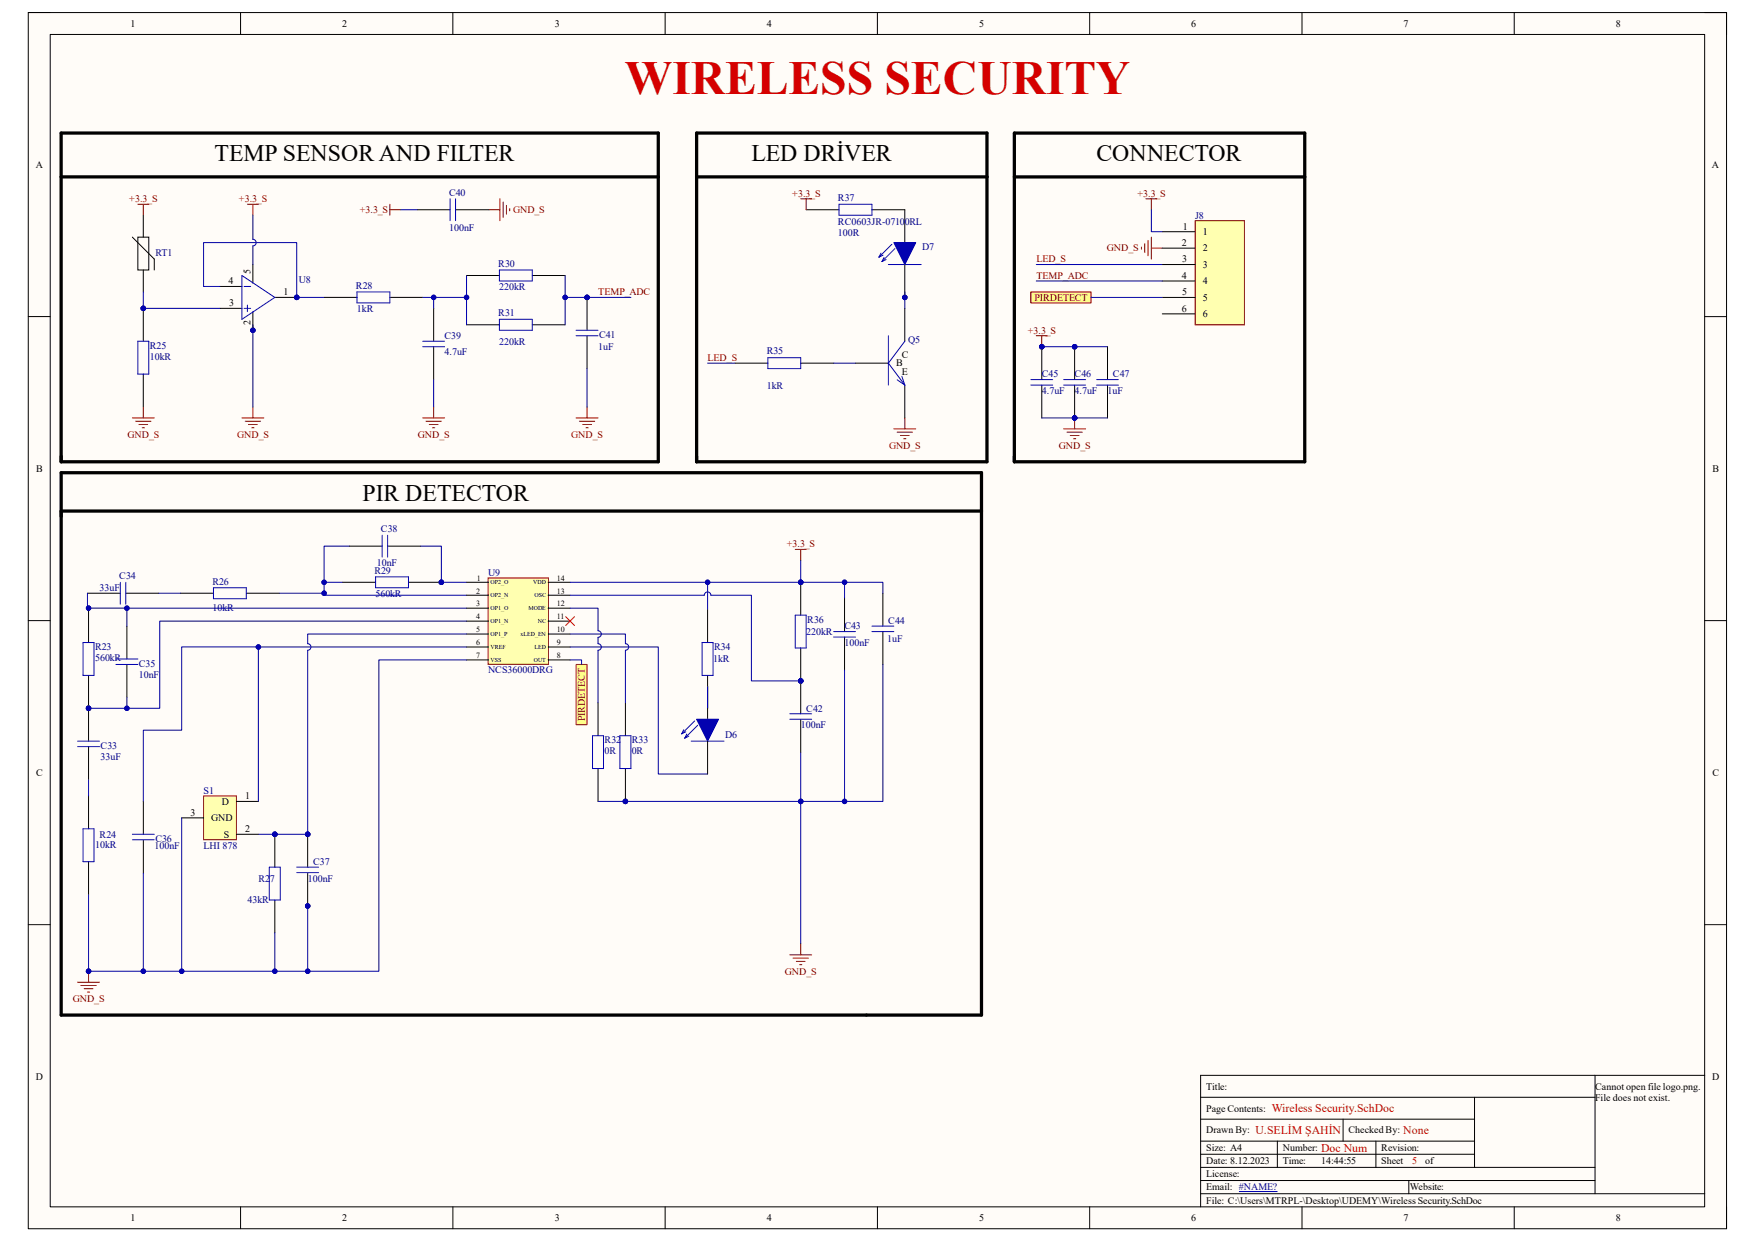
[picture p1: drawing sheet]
<svg xmlns="http://www.w3.org/2000/svg" width="297mm" height="210mm" viewBox="0 0 297 210" stroke-linecap="round" stroke-linejoin="round" font-family="sans-serif">
<path d="M4.8 2.1h287.4v205.8h-287.4z" fill-rule="evenodd" fill="#fffcf8"/>
<path d="M4.8 2.1h287.4v205.8h-287.4z" fill="none" stroke="#000" stroke-width=".17"/>
<path d="M8.5 5.8h280v198.4h-280z" fill-rule="evenodd" fill="#fffcf8"/>
<g fill="none" stroke="#000" stroke-width=".17">
<path d="M4.8 2.1h3.7M8.5 5.8h280v198.4h-280zM40.7 2.1v3.7M76.6 2.1v3.7M112.6 2.1v3.7M148.5 2.1v3.7M184.4 2.1v3.7M220.3 2.1v3.7M256.3 2.1v3.7M288.5 2.1h3.7v3.7M24.3 36.4v3.7M4.8 53.6h3.7"/>
<path d="M22.4 40.1l3.7 3.7v1.9M23.3 40.1h1.9v5.6h-1.9zM24.3 45.7v3.7M288.5 53.6h3.7M4.8 105h3.7M288.5 105h3.7M4.8 156.5h3.7M288.5 156.5h3.7M203.2 193.1h46.3M203.2 197.6h66.7M203.2 195.3h46.3M203.2 189.4h46.3"/>
<path d="M203.2 199.8h66.7M203.2 185.7h66.7M216.2 193.1v4.5M227.3 189.4v3.7M232.9 193.1v4.5M238.4 199.8v2.2M249.5 185.7v11.9M269.9 182v20M288.5 182h-85.3v22.2M40.7 204.2v3.7M76.6 204.2v3.7M112.6 204.2v3.7"/>
<path d="M148.5 204.2v3.7M184.4 204.2v3.7M203.2 202h85.3M220.3 204.2v3.7M256.3 204.2v3.7M292.2 204.2v3.7"/>
</g>
<path d="M209.7 201.6h6.5" fill="none" stroke="#000080" stroke-width=".17"/>
<path d="M10.4 22.5h101v55.6h-101zM10.4 29.9h101" fill="none" stroke="#000" stroke-width=".55"/>
<path d="M23.3 34.6h1.9M24.3 34.6v1.8" fill="none" stroke="#800000" stroke-width=".17"/>
<circle cx="24.3" cy="52.2" r=".37" fill="#000080"/>
<circle cx="24.3" cy="52.2" r=".37" fill="none" stroke="#000080" stroke-width=".17"/>
<path d="M24.3 52.2v5.5M24.3 63.3v5.6" fill="none" stroke="#000" stroke-width=".17"/>
<circle cx="24.3" cy="52.2" r=".37" fill="#000080"/>
<circle cx="24.3" cy="52.2" r=".37" fill="none" stroke="#000080" stroke-width=".17"/>
<path d="M23.3 57.7h1.9v5.6h-1.9z" fill="none" stroke="#00f" stroke-width=".17"/>
<circle cx="50.2" cy="50.3" r=".37" fill="#000080"/>
<circle cx="50.2" cy="50.3" r=".37" fill="none" stroke="#000080" stroke-width=".17"/>
<circle cx="42.8" cy="55.9" r=".37" fill="#000080"/>
<circle cx="42.8" cy="55.9" r=".37" fill="none" stroke="#000080" stroke-width=".17"/>
<path d="M46.5 50.3h3.7" fill="none" stroke="#000" stroke-width=".17"/>
<circle cx="50.2" cy="50.3" r=".37" fill="#000080"/>
<circle cx="50.2" cy="50.3" r=".37" fill="none" stroke="#000080" stroke-width=".17"/>
<path d="M42.8 52.7v3.2" fill="none" stroke="#000" stroke-width=".17"/>
<circle cx="42.8" cy="55.9" r=".37" fill="#000080"/>
<circle cx="42.8" cy="55.9" r=".37" fill="none" stroke="#000080" stroke-width=".17"/>
<g fill="none" stroke="#000" stroke-width=".17">
<path d="M70.6 35.5h5.6M77.2 35.5h5.5M37.2 52.2h3.7M37.2 48.5h3.7M42.8 44.8v3.1M54.8 50.3h5.6M66 50.3h5.5M73.4 52.2v5.5M73.4 58.7v5.5M79 46.6h5.5M79 55h5.5M90.1 46.6h5.5"/>
<path d="M90.1 55h5.5"/>
</g>
<path d="M76.2 33.6v3.8M77.1 33.6v3.8M40.9 46.6l5.6 3.7-5.6 3.7zM41.3 48.5h1.1M41.3 52.2h1.1M41.9 51.6v1.1M60.4 49.4h5.6v1.9h-5.6zM71.5 58.7h3.7M71.5 57.7h3.7M84.5 45.7h5.6v1.9l-5.6-.1zM84.5 54h5.6v1.9h-5.6z" fill="none" stroke="#00f" stroke-width=".17"/>
<g fill="none" stroke="#800000" stroke-width=".17">
<path d="M41.9 34.6h1.8M42.8 34.6v1.8M66 34.6v1.8M66 35.5h1.8M82.7 35.5h1.9M84.6 33.6v3.8M85.2 34.2v2.6M85.7 34.8v1.4M86.3 35.3v.4M22.4 70.7h3.7M23 71.3h2.6M23.5 71.8h1.5"/>
<path d="M24.1 72.4h.3M24.3 68.9v1.8M40.9 70.7h3.8M41.5 71.3h2.6M42.1 71.8h1.4M42.6 72.4h.4M42.8 68.9v1.8"/>
</g>
<circle cx="99.4" cy="50.3" r=".37" fill="#000080"/>
<circle cx="99.4" cy="50.3" r=".37" fill="none" stroke="#000080" stroke-width=".17"/>
<path d="M99.4 50.3v5.6M99.4 56.8v5.6" fill="none" stroke="#000" stroke-width=".17"/>
<circle cx="99.4" cy="50.3" r=".37" fill="#000080"/>
<circle cx="99.4" cy="50.3" r=".37" fill="none" stroke="#000080" stroke-width=".17"/>
<path d="M97.5 56.8h3.7M97.5 55.9h3.7M150.3 56.8v8.4M153.1 57.7l-2.8 3.8 2.8 3.7M129.9 60.5h5.6v1.9h-5.6zM151.8 64.3l1.3 .9M152.6 63.7l.5 1.5" fill="none" stroke="#00f" stroke-width=".17"/>
<path d="M71.5 70.7h3.7M72.1 71.3h2.6M72.6 71.8h1.5M73.2 72.4h.4M73.4 68.9v1.8M97.5 70.7h3.7M98.1 71.3h2.5M98.6 71.8h1.5M99.2 72.4h.3M99.4 68.9v1.8" fill="none" stroke="#800000" stroke-width=".17"/>
<path d="M117.9 22.5h49.1v55.6h-49.1zM117.9 29.9h49.1" fill="none" stroke="#000" stroke-width=".55"/>
<path d="M153.1 52.2v5.5M124.4 61.5h5.5M135.5 61.5h5.6M144.8 61.5h5.5M153.1 65.2v5.5" fill="none" stroke="#000" stroke-width=".17"/>
<circle cx="153.1" cy="50.3" r=".37" fill="#000080"/>
<circle cx="153.1" cy="50.3" r=".37" fill="none" stroke="#000080" stroke-width=".17"/>
<path d="M153.1 35.5v5.6" fill="none" stroke="#000" stroke-width=".17"/>
<path d="M151.3 41.1h3.7l-1.9 3.7z" fill="#00f"/>
<path d="M150.3 44.8h5.6M151.3 41.1h3.7l-1.9 3.7z" fill="none" stroke="#00f" stroke-width=".17"/>
<path d="M153.1 44.8v5.5" fill="none" stroke="#000" stroke-width=".17"/>
<circle cx="153.1" cy="50.3" r=".37" fill="#000080"/>
<circle cx="153.1" cy="50.3" r=".37" fill="none" stroke="#000080" stroke-width=".17"/>
<path d="M142 34.6h5.6v1.8h-5.6zM149.1 42.8l-.4 .7M149.4 43.2l-.7 .3M149.6 43.6l-.3 .7M150 43.9l-.7 .4M150.9 41.3l-2.2 2.2M151.4 42.1l-2.1 2.2" fill="none" stroke="#00f" stroke-width=".17"/>
<path d="M136.4 35.5h5.6M147.6 35.5h5.5" fill="none" stroke="#000" stroke-width=".17"/>
<path d="M135.5 33.6h1.9M136.4 33.6v1.9M151.3 72.6h3.7M151.8 73.1h2.6M152.4 73.7h1.5M152.9 74.3h.4M153.1 70.7v1.9" fill="none" stroke="#800000" stroke-width=".17"/>
<path d="M166.1 80h-155.7v91.8h155.7v-85.3h-155.7" fill="none" stroke="#000" stroke-width=".55"/>
<path d="M82.6 97.8h10.2v14.6h-10.2z" fill-rule="evenodd" fill="#ffffb0"/>
<path d="M82.6 97.8h10.2v14.6h-10.2z" fill="none" stroke="#800000" stroke-width=".17"/>
<g fill="none" stroke="#000" stroke-width=".17">
<path d="M79 98.5h3.7M92.8 98.5h3.7M79 111.7h3.7M79 109.5h3.7M79 107.3h3.7M79 105.1h3.7M79 102.9h3.7M79 100.7h3.7M92.8 111.7h3.7M92.8 109.5h3.7M92.8 107.3h3.7M92.8 105.1h3.7"/>
<path d="M92.8 102.9h3.7M92.8 100.7h3.7"/>
</g>
<path d="M34.5 134.7h5.5v7.4h-5.5z" fill-rule="evenodd" fill="#ffffb0"/>
<path d="M34.5 134.7h5.5v7.4h-5.5z" fill="none" stroke="#800000" stroke-width=".17"/>
<path d="M119.8 116.2v5.5M30.7 138.4h3.8M40 135.6h3.7M40 141.2h3.7" fill="none" stroke="#000" stroke-width=".17"/>
<path d="M117.9 121.7h3.7l-1.8 3.7z" fill="#00f"/>
<path d="M115.7 123.5l-.3 .7M116.1 123.8l-.7 .4M116.2 124.2l-.3 .7M116.6 124.6l-.7 .3M117 125.4h5.5M117.6 122l-2.2 2.2M117.9 121.7h3.7l-1.8 3.7zM118.1 122.7l-2.2 2.2" fill="none" stroke="#00f" stroke-width=".17"/>
<path d="M119.8 125.4v5.6" fill="none" stroke="#000" stroke-width=".17"/>
<circle cx="74.7" cy="98.5" r=".37" fill="#000080"/>
<circle cx="74.7" cy="98.5" r=".37" fill="none" stroke="#000080" stroke-width=".17"/>
<path d="M58 98.5h5.6M69.1 98.5h5.6" fill="none" stroke="#000" stroke-width=".17"/>
<circle cx="74.7" cy="98.5" r=".37" fill="#000080"/>
<circle cx="74.7" cy="98.5" r=".37" fill="none" stroke="#000080" stroke-width=".17"/>
<path d="M63.6 97.6h5.5v1.9h-5.5zM64.7 90.6v3.7M65.6 90.6v3.7" fill="none" stroke="#00f" stroke-width=".17"/>
<path d="M59.1 92.4h5.6M65.6 92.4h5.6" fill="none" stroke="#000" stroke-width=".17"/>
<circle cx="105.8" cy="135.6" r=".37" fill="#000080"/>
<circle cx="105.8" cy="135.6" r=".37" fill="none" stroke="#000080" stroke-width=".17"/>
<path d="M105.8 130.1v5.5" fill="none" stroke="#000" stroke-width=".17"/>
<circle cx="105.8" cy="135.6" r=".37" fill="#000080"/>
<circle cx="105.8" cy="135.6" r=".37" fill="none" stroke="#000080" stroke-width=".17"/>
<path d="M14.8 100.4h5.6M21.3 100.4h5.5M30.6 100.4h5.5M41.7 100.4h5.5M105.8 118.9v5.6M119.8 103.2v5.5M119.8 114.3v5.6" fill="none" stroke="#000" stroke-width=".17"/>
<path d="M20.4 98.5v3.8M21.3 98.5v3.8M36.1 99.5h5.6v1.8h-5.6zM118.8 108.7h1.9v5.6h-1.9zM104.9 124.5h1.9v5.6h-1.9z" fill="none" stroke="#00f" stroke-width=".17"/>
<circle cx="15" cy="119.9" r=".37" fill="#000080"/>
<circle cx="15" cy="119.9" r=".37" fill="none" stroke="#000080" stroke-width=".17"/>
<path d="M15 114.3v5.6" fill="none" stroke="#000" stroke-width=".17"/>
<circle cx="15" cy="119.9" r=".37" fill="#000080"/>
<circle cx="15" cy="119.9" r=".37" fill="none" stroke="#000080" stroke-width=".17"/>
<path d="M15 103.2v5.5M21.5 106v5.5M21.5 112.4v5.6M15 134.7v5.6M15 145.8v5.6" fill="none" stroke="#000" stroke-width=".17"/>
<path d="M14.1 108.7h1.8v5.6h-1.8zM19.6 112.4h3.7M19.6 111.5h3.7M14.1 140.3h1.8v5.5h-1.8z" fill="none" stroke="#00f" stroke-width=".17"/>
<circle cx="15" cy="119.9" r=".37" fill="#000080"/>
<circle cx="15" cy="119.9" r=".37" fill="none" stroke="#000080" stroke-width=".17"/>
<path d="M15 119.9v5.5M15 126.4v5.5" fill="none" stroke="#000" stroke-width=".17"/>
<circle cx="15" cy="119.9" r=".37" fill="#000080"/>
<circle cx="15" cy="119.9" r=".37" fill="none" stroke="#000080" stroke-width=".17"/>
<path d="M13.1 126.4h3.7M13.1 125.4h3.7" fill="none" stroke="#00f" stroke-width=".17"/>
<path d="M13.1 166.2h3.7M13.7 166.8h2.6M14.2 167.3h1.5M14.8 167.9h.4M15 164.4v1.8" fill="none" stroke="#800000" stroke-width=".17"/>
<circle cx="15" cy="164.4" r=".37" fill="#000080"/>
<circle cx="15" cy="164.4" r=".37" fill="none" stroke="#000080" stroke-width=".17"/>
<path d="M24.3 135.6v5.6M24.3 142.2v5.6" fill="none" stroke="#000" stroke-width=".17"/>
<path d="M22.4 142.1h3.7M22.4 141.2h3.7" fill="none" stroke="#00f" stroke-width=".17"/>
<circle cx="46.5" cy="141.2" r=".37" fill="#000080"/>
<circle cx="46.5" cy="141.2" r=".37" fill="none" stroke="#000080" stroke-width=".17"/>
<path d="M46.5 141.2v5.6M46.5 152.3v5.6" fill="none" stroke="#000" stroke-width=".17"/>
<circle cx="46.5" cy="141.2" r=".37" fill="#000080"/>
<circle cx="46.5" cy="141.2" r=".37" fill="none" stroke="#000080" stroke-width=".17"/>
<path d="M45.6 146.8h1.8v5.5h-1.8z" fill="none" stroke="#00f" stroke-width=".17"/>
<circle cx="52.1" cy="153.3" r=".37" fill="#000080"/>
<circle cx="52.1" cy="153.3" r=".37" fill="none" stroke="#000080" stroke-width=".17"/>
<circle cx="52.1" cy="141.2" r=".37" fill="#000080"/>
<circle cx="52.1" cy="141.2" r=".37" fill="none" stroke="#000080" stroke-width=".17"/>
<path d="M52.1 147.8v5.5" fill="none" stroke="#000" stroke-width=".17"/>
<circle cx="52.1" cy="153.3" r=".37" fill="#000080"/>
<circle cx="52.1" cy="153.3" r=".37" fill="none" stroke="#000080" stroke-width=".17"/>
<path d="M52.1 141.2v5.6" fill="none" stroke="#000" stroke-width=".17"/>
<circle cx="52.1" cy="141.2" r=".37" fill="#000080"/>
<circle cx="52.1" cy="141.2" r=".37" fill="none" stroke="#000080" stroke-width=".17"/>
<path d="M50.2 147.7h3.7M50.2 146.8h3.7" fill="none" stroke="#00f" stroke-width=".17"/>
<path d="M134.6 93h1.8M135.5 93v1.8" fill="none" stroke="#800000" stroke-width=".17"/>
<circle cx="135.5" cy="115.2" r=".37" fill="#000080"/>
<circle cx="135.5" cy="115.2" r=".37" fill="none" stroke="#000080" stroke-width=".17"/>
<circle cx="135.5" cy="98.5" r=".37" fill="#000080"/>
<circle cx="135.5" cy="98.5" r=".37" fill="none" stroke="#000080" stroke-width=".17"/>
<path d="M135.5 109.7v5.5" fill="none" stroke="#000" stroke-width=".17"/>
<circle cx="135.5" cy="115.2" r=".37" fill="#000080"/>
<circle cx="135.5" cy="115.2" r=".37" fill="none" stroke="#000080" stroke-width=".17"/>
<path d="M135.5 98.5v5.6" fill="none" stroke="#000" stroke-width=".17"/>
<circle cx="135.5" cy="98.5" r=".37" fill="#000080"/>
<circle cx="135.5" cy="98.5" r=".37" fill="none" stroke="#000080" stroke-width=".17"/>
<path d="M134.6 104.1h1.8v5.6h-1.8z" fill="none" stroke="#00f" stroke-width=".17"/>
<circle cx="135.5" cy="115.2" r=".37" fill="#000080"/>
<circle cx="135.5" cy="115.2" r=".37" fill="none" stroke="#000080" stroke-width=".17"/>
<path d="M135.5 115.2v5.6M135.5 121.8v5.6" fill="none" stroke="#000" stroke-width=".17"/>
<circle cx="135.5" cy="115.2" r=".37" fill="#000080"/>
<circle cx="135.5" cy="115.2" r=".37" fill="none" stroke="#000080" stroke-width=".17"/>
<path d="M100.3 124.5h1.8v5.6h-1.8zM133.7 121.7h3.7M133.7 120.8h3.7" fill="none" stroke="#00f" stroke-width=".17"/>
<path d="M135.5 159.7v1.9M133.7 161.6h3.7M134.2 162.1h2.6M134.8 162.7h1.4M135.3 163.3h.4" fill="none" stroke="#800000" stroke-width=".17"/>
<path d="M101.2 118.9v5.6M101.2 130.1v5.5" fill="none" stroke="#000" stroke-width=".17"/>
<path d="M97.5 112.4h1.9v10.2h-1.9z" fill-rule="evenodd" fill="#ffff80"/>
<path d="M97.5 112.4h1.9v10.2h-1.9z" fill="none" stroke="#800000" stroke-width=".17"/>
<path d="M171.7 22.5v55.6M171.7 22.5h49.1v55.6h-49.1M171.7 29.9h49.1M166.1 80v6.5" fill="none" stroke="#000" stroke-width=".55"/>
<path d="M202.3 37.4h8.3v17.6h-8.3z" fill-rule="evenodd" fill="#ffffb0"/>
<path d="M193.9 33.6h1.9M194.8 33.6v1.9M202.3 37.4h8.3v17.6h-8.3z" fill="none" stroke="#800000" stroke-width=".17"/>
<path d="M196.7 39.2h5.6M196.7 42h5.6M196.7 44.8h5.6M196.7 47.6h5.6M196.7 50.3h5.6M196.7 53.1h5.6" fill="none" stroke="#000" stroke-width=".17"/>
<path d="M174.5 49.4h10.1v1.9h-10.1z" fill-rule="evenodd" fill="#ffff80"/>
<path d="M174.5 49.4h10.1v1.9h-10.1zM193.2 41.8v.4M193.7 41.2v1.5M194.3 40.7v2.6M194.8 40.1v3.7M194.8 42h1.9" fill="none" stroke="#800000" stroke-width=".17"/>
<path d="M187.4 58.7v5.5M187.4 65.2v5.5M142.9 101.2v5.6M142.9 107.8v5.6M149.4 100.4v5.6M149.4 106.9v5.5" fill="none" stroke="#000" stroke-width=".17"/>
<path d="M185.6 65.2h3.7M185.6 64.2h3.7M141.1 106.9h3.7M141.1 107.8h3.7M147.6 106.9h3.7M147.6 106h3.7" fill="none" stroke="#00f" stroke-width=".17"/>
<circle cx="181.9" cy="70.7" r=".37" fill="#000080"/>
<circle cx="181.9" cy="70.7" r=".37" fill="none" stroke="#000080" stroke-width=".17"/>
<circle cx="181.9" cy="58.7" r=".37" fill="#000080"/>
<circle cx="181.9" cy="58.7" r=".37" fill="none" stroke="#000080" stroke-width=".17"/>
<path d="M181.9 65.2v5.5" fill="none" stroke="#000" stroke-width=".17"/>
<circle cx="181.9" cy="70.7" r=".37" fill="#000080"/>
<circle cx="181.9" cy="70.7" r=".37" fill="none" stroke="#000080" stroke-width=".17"/>
<path d="M181.9 58.7v5.5" fill="none" stroke="#000" stroke-width=".17"/>
<circle cx="181.9" cy="58.7" r=".37" fill="#000080"/>
<circle cx="181.9" cy="58.7" r=".37" fill="none" stroke="#000080" stroke-width=".17"/>
<path d="M180 65.2h3.7M180 64.2h3.7" fill="none" stroke="#00f" stroke-width=".17"/>
<circle cx="176.3" cy="58.7" r=".37" fill="#000080"/>
<circle cx="176.3" cy="58.7" r=".37" fill="none" stroke="#000080" stroke-width=".17"/>
<path d="M176.3 58.7v5.5M176.3 65.2v5.5" fill="none" stroke="#000" stroke-width=".17"/>
<circle cx="176.3" cy="58.7" r=".37" fill="#000080"/>
<circle cx="176.3" cy="58.7" r=".37" fill="none" stroke="#000080" stroke-width=".17"/>
<path d="M174.5 65.2h3.7M174.5 64.2h3.7" fill="none" stroke="#00f" stroke-width=".17"/>
<path d="M175.4 56.8h1.8M176.3 56.8v1.9" fill="none" stroke="#800000" stroke-width=".17"/>
<circle cx="176.3" cy="58.7" r=".37" fill="#000080"/>
<circle cx="176.3" cy="58.7" r=".37" fill="none" stroke="#000080" stroke-width=".17"/>
<path d="M180 72.6h3.7M180.6 73.1h2.6M181.1 73.7h1.5M181.7 74.3h.4M181.9 70.7v1.9" fill="none" stroke="#800000" stroke-width=".17"/>
<circle cx="181.9" cy="70.7" r=".37" fill="#000080"/>
<g fill="none" stroke="#000080" stroke-width=".17">
<path d="M24.3 49.4v2.8"/>
<circle cx="181.9" cy="70.7" r=".37"/>
</g>
<path d="M95.7 104.4l1.5 1.5M97.2 104.4l-1.5 1.5" fill="none" stroke="#f00" stroke-width=".17"/>
<circle cx="24.3" cy="52.2" r=".37" fill="#000080"/>
<g fill="none" stroke="#000080" stroke-width=".17">
<path d="M24.3 52.2h12.9"/>
<circle cx="24.3" cy="52.2" r=".37"/>
</g>
<circle cx="24.3" cy="52.2" r=".37" fill="#000080"/>
<g fill="none" stroke="#000080" stroke-width=".17">
<path d="M37.2 48.5h-2.7v-7.4h15.7v9.2"/>
<circle cx="24.3" cy="52.2" r=".37"/>
</g>
<circle cx="50.2" cy="50.3" r=".37" fill="#000080"/>
<g fill="none" stroke="#000080" stroke-width=".17">
<path d="M42.8 36.4v4.1a.56 .56 0 0 1 .6 .6 .56 .56 0 0 1-.6 .5v3.2M67.8 35.5h2.8M42.8 55v13.9"/>
<circle cx="50.2" cy="50.3" r=".37"/>
</g>
<circle cx="42.8" cy="55.9" r=".37" fill="#000080"/>
<g fill="none" stroke="#000080" stroke-width=".17">
<path d="M50.2 50.3h4.6"/>
<circle cx="42.8" cy="55.9" r=".37"/>
</g>
<circle cx="50.2" cy="50.3" r=".37" fill="#000080"/>
<g fill="none" stroke="#000080" stroke-width=".17">
<path d="M71.5 50.3h1.9v1.9"/>
<circle cx="50.2" cy="50.3" r=".37"/>
</g>
<circle cx="73.4" cy="50.3" r=".37" fill="#000080"/>
<g fill="none" stroke="#000080" stroke-width=".17">
<path d="M79 46.6v8.4"/>
<circle cx="73.4" cy="50.3" r=".37"/>
</g>
<circle cx="79" cy="50.3" r=".37" fill="#000080"/>
<g fill="none" stroke="#000080" stroke-width=".17">
<path d="M95.6 46.6v8.4"/>
<circle cx="79" cy="50.3" r=".37"/>
</g>
<circle cx="95.6" cy="50.3" r=".37" fill="#000080"/>
<g fill="none" stroke="#000080" stroke-width=".17">
<path d="M73.4 50.3h5.6"/>
<circle cx="95.6" cy="50.3" r=".37"/>
</g>
<circle cx="73.4" cy="50.3" r=".37" fill="#000080"/>
<circle cx="73.4" cy="50.3" r=".37" fill="none" stroke="#000080" stroke-width=".17"/>
<circle cx="79" cy="50.3" r=".37" fill="#000080"/>
<g fill="none" stroke="#000080" stroke-width=".17">
<path d="M95.6 50.3h3.8"/>
<circle cx="79" cy="50.3" r=".37"/>
</g>
<circle cx="95.6" cy="50.3" r=".37" fill="#000080"/>
<circle cx="95.6" cy="50.3" r=".37" fill="none" stroke="#000080" stroke-width=".17"/>
<circle cx="99.4" cy="50.3" r=".37" fill="#000080"/>
<g fill="none" stroke="#000080" stroke-width=".17">
<path d="M99.4 50.3h7.4"/>
<circle cx="99.4" cy="50.3" r=".37"/>
</g>
<circle cx="99.4" cy="50.3" r=".37" fill="#000080"/>
<g fill="none" stroke="#000080" stroke-width=".17">
<path d="M153.1 49.4v2.8M73.4 64.2v4.7M99.4 62.4v6.5"/>
<circle cx="99.4" cy="50.3" r=".37"/>
</g>
<circle cx="153.1" cy="50.3" r=".37" fill="#000080"/>
<g fill="none" stroke="#000080" stroke-width=".17">
<path d="M119.8 61.5h4.6M141.1 61.5h3.7M74.7 98.5h4.3"/>
<circle cx="153.1" cy="50.3" r=".37"/>
</g>
<circle cx="74.7" cy="98.5" r=".37" fill="#000080"/>
<g fill="none" stroke="#000080" stroke-width=".17">
<path d="M71.2 92.4h3.5v6.1"/>
<circle cx="74.7" cy="98.5" r=".37"/>
</g>
<circle cx="74.7" cy="98.5" r=".37" fill="#000080"/>
<g fill="none" stroke="#000080" stroke-width=".17">
<path d="M59.1 92.4h-4.3v6.1"/>
<circle cx="74.7" cy="98.5" r=".37"/>
</g>
<circle cx="54.8" cy="98.5" r=".37" fill="#000080"/>
<g fill="none" stroke="#000080" stroke-width=".17">
<path d="M58 98.5h-3.2v2.2h24.2M26.8 100.4h3.8"/>
<circle cx="54.8" cy="98.5" r=".37"/>
</g>
<circle cx="54.8" cy="100.4" r=".37" fill="#000080"/>
<circle cx="54.8" cy="100.4" r=".37" fill="none" stroke="#000080" stroke-width=".17"/>
<circle cx="54.8" cy="98.5" r=".37" fill="#000080"/>
<g fill="none" stroke="#000080" stroke-width=".17">
<path d="M47.2 100.4h7.6"/>
<circle cx="54.8" cy="98.5" r=".37"/>
</g>
<circle cx="54.8" cy="100.4" r=".37" fill="#000080"/>
<g fill="none" stroke="#000080" stroke-width=".17">
<path d="M14.8 100.4v2.5h.2v.3"/>
<circle cx="54.8" cy="100.4" r=".37"/>
</g>
<circle cx="15" cy="102.9" r=".37" fill="#000080"/>
<g fill="none" stroke="#000080" stroke-width=".17">
<path d="M21.5 118v1.9h-6.5"/>
<circle cx="15" cy="102.9" r=".37"/>
</g>
<circle cx="15" cy="119.9" r=".37" fill="#000080"/>
<circle cx="15" cy="119.9" r=".37" fill="none" stroke="#000080" stroke-width=".17"/>
<circle cx="21.5" cy="119.9" r=".37" fill="#000080"/>
<g fill="none" stroke="#000080" stroke-width=".17">
<path d="M79 105.1h-52v14.8h-5.5"/>
<circle cx="21.5" cy="119.9" r=".37"/>
</g>
<circle cx="21.5" cy="119.9" r=".37" fill="#000080"/>
<g fill="none" stroke="#000080" stroke-width=".17">
<path d="M15 131.9v2.8M15 151.4v13"/>
<circle cx="21.5" cy="119.9" r=".37"/>
</g>
<circle cx="15" cy="164.4" r=".37" fill="#000080"/>
<g fill="none" stroke="#000080" stroke-width=".17">
<path d="M24.3 147.8v16.6"/>
<circle cx="15" cy="164.4" r=".37"/>
</g>
<circle cx="24.3" cy="164.4" r=".37" fill="#000080"/>
<g fill="none" stroke="#000080" stroke-width=".17">
<path d="M30.7 138.4v26"/>
<circle cx="24.3" cy="164.4" r=".37"/>
</g>
<circle cx="30.7" cy="164.4" r=".37" fill="#000080"/>
<g fill="none" stroke="#000080" stroke-width=".17">
<path d="M43.7 141.2h2.8"/>
<circle cx="30.7" cy="164.4" r=".37"/>
</g>
<circle cx="46.5" cy="141.2" r=".37" fill="#000080"/>
<g fill="none" stroke="#000080" stroke-width=".17">
<path d="M46.5 141.2h5.6"/>
<circle cx="46.5" cy="141.2" r=".37"/>
</g>
<circle cx="52.1" cy="141.2" r=".37" fill="#000080"/>
<circle cx="52.1" cy="141.2" r=".37" fill="none" stroke="#000080" stroke-width=".17"/>
<circle cx="46.5" cy="141.2" r=".37" fill="#000080"/>
<g fill="none" stroke="#000080" stroke-width=".17">
<path d="M46.5 157.9v6.5"/>
<circle cx="46.5" cy="141.2" r=".37"/>
</g>
<circle cx="46.5" cy="164.4" r=".37" fill="#000080"/>
<g fill="none" stroke="#000080" stroke-width=".17">
<path d="M79 111.7h-14.9v52.7h-49.1"/>
<circle cx="46.5" cy="164.4" r=".37"/>
</g>
<circle cx="52.1" cy="164.4" r=".37" fill="#000080"/>
<circle cx="52.1" cy="164.4" r=".37" fill="none" stroke="#000080" stroke-width=".17"/>
<circle cx="46.5" cy="164.4" r=".37" fill="#000080"/>
<circle cx="46.5" cy="164.4" r=".37" fill="none" stroke="#000080" stroke-width=".17"/>
<circle cx="30.7" cy="164.4" r=".37" fill="#000080"/>
<circle cx="30.7" cy="164.4" r=".37" fill="none" stroke="#000080" stroke-width=".17"/>
<circle cx="24.3" cy="164.4" r=".37" fill="#000080"/>
<circle cx="24.3" cy="164.4" r=".37" fill="none" stroke="#000080" stroke-width=".17"/>
<circle cx="15" cy="164.4" r=".37" fill="#000080"/>
<g fill="none" stroke="#000080" stroke-width=".17">
<path d="M52.1 153.2v11.2"/>
<circle cx="15" cy="164.4" r=".37"/>
</g>
<circle cx="52.1" cy="153.3" r=".37" fill="#000080"/>
<circle cx="52.1" cy="153.3" r=".37" fill="none" stroke="#000080" stroke-width=".17"/>
<circle cx="52.1" cy="164.4" r=".37" fill="#000080"/>
<g fill="none" stroke="#000080" stroke-width=".17">
<path d="M119.8 116.2v3.7M135.5 127.4v32.3"/>
<circle cx="52.1" cy="164.4" r=".37"/>
</g>
<circle cx="135.5" cy="135.6" r=".37" fill="#000080"/>
<g fill="none" stroke="#000080" stroke-width=".17">
<path d="M105.8 135.6h29.7"/>
<circle cx="135.5" cy="135.6" r=".37"/>
</g>
<circle cx="105.8" cy="135.6" r=".37" fill="#000080"/>
<circle cx="105.8" cy="135.6" r=".37" fill="none" stroke="#000080" stroke-width=".17"/>
<circle cx="135.5" cy="135.6" r=".37" fill="#000080"/>
<g fill="none" stroke="#000080" stroke-width=".17">
<path d="M96.5 98.5h23.3v4.7M96.5 109.5h14.9v21.5h8.4M96.5 107.3h9.3v1.6a.56 .56 0 0 1 .6 .6 .56 .56 0 0 1-.6 .5v8.9"/>
<circle cx="135.5" cy="135.6" r=".37"/>
</g>
<circle cx="119.8" cy="98.5" r=".37" fill="#000080"/>
<g fill="none" stroke="#000080" stroke-width=".17">
<path d="M96.5 100.7h22.7a.56 .56 0 0 1 .6-.5 .56 .56 0 0 1 .5 .5h6.9v14.5h8.3"/>
<circle cx="119.8" cy="98.5" r=".37"/>
</g>
<circle cx="135.5" cy="115.2" r=".37" fill="#000080"/>
<g fill="none" stroke="#000080" stroke-width=".17">
<path d="M96.5 102.9h4.7v3.8a.56 .56 0 0 1 .6 .6 .56 .56 0 0 1-.6 .6v1a.56 .56 0 0 1 .6 .6 .56 .56 0 0 1-.6 .5v8.9M101.2 135.6h4.6"/>
<circle cx="135.5" cy="115.2" r=".37"/>
</g>
<circle cx="105.8" cy="135.6" r=".37" fill="#000080"/>
<g fill="none" stroke="#000080" stroke-width=".17">
<path d="M194.8 35.5v3.7h1.9M175.4 44.8h21.3M135.5 94.8v3.7h-15.7"/>
<circle cx="105.8" cy="135.6" r=".37"/>
</g>
<circle cx="119.8" cy="98.5" r=".37" fill="#000080"/>
<circle cx="119.8" cy="98.5" r=".37" fill="none" stroke="#000080" stroke-width=".17"/>
<circle cx="135.5" cy="98.5" r=".37" fill="#000080"/>
<g fill="none" stroke="#000080" stroke-width=".17">
<path d="M175.4 47.6h21.3M142.9 113.4v22.2h-7.4"/>
<circle cx="135.5" cy="98.5" r=".37"/>
</g>
<circle cx="135.5" cy="135.6" r=".37" fill="#000080"/>
<circle cx="135.5" cy="135.6" r=".37" fill="none" stroke="#000080" stroke-width=".17"/>
<circle cx="142.9" cy="135.6" r=".37" fill="#000080"/>
<g fill="none" stroke="#000080" stroke-width=".17">
<path d="M149.4 112.4v23.2h-6.5"/>
<circle cx="142.9" cy="135.6" r=".37"/>
</g>
<circle cx="142.9" cy="135.6" r=".37" fill="#000080"/>
<g fill="none" stroke="#000080" stroke-width=".17">
<path d="M142.9 98.5v2.7"/>
<circle cx="142.9" cy="135.6" r=".37"/>
</g>
<circle cx="142.9" cy="98.5" r=".37" fill="#000080"/>
<g fill="none" stroke="#000080" stroke-width=".17">
<path d="M135.5 98.5h13.9v1.9"/>
<circle cx="142.9" cy="98.5" r=".37"/>
</g>
<circle cx="135.5" cy="98.5" r=".37" fill="#000080"/>
<circle cx="135.5" cy="98.5" r=".37" fill="none" stroke="#000080" stroke-width=".17"/>
<circle cx="142.9" cy="98.5" r=".37" fill="#000080"/>
<g fill="none" stroke="#000080" stroke-width=".17">
<path d="M176.3 58.7h5.6"/>
<circle cx="142.9" cy="98.5" r=".37"/>
</g>
<circle cx="176.3" cy="58.7" r=".37" fill="#000080"/>
<circle cx="176.3" cy="58.7" r=".37" fill="none" stroke="#000080" stroke-width=".17"/>
<circle cx="181.9" cy="58.7" r=".37" fill="#000080"/>
<g fill="none" stroke="#000080" stroke-width=".17">
<path d="M181.9 58.7h5.5"/>
<circle cx="181.9" cy="58.7" r=".37"/>
</g>
<circle cx="181.9" cy="58.7" r=".37" fill="#000080"/>
<g fill="none" stroke="#000080" stroke-width=".17">
<path d="M181.9 70.7h5.5"/>
<circle cx="181.9" cy="58.7" r=".37"/>
</g>
<circle cx="181.9" cy="70.7" r=".37" fill="#000080"/>
<g fill="none" stroke="#000080" stroke-width=".17">
<path d="M176.3 70.7h5.6"/>
<circle cx="181.9" cy="70.7" r=".37"/>
</g>
<circle cx="181.9" cy="70.7" r=".37" fill="#000080"/>
<g fill="none" stroke="#000080" stroke-width=".17">
<path d="M184.6 50.3h12.1M21.5 102.9h57.5"/>
<circle cx="181.9" cy="70.7" r=".37"/>
</g>
<circle cx="21.5" cy="102.9" r=".37" fill="#000080"/>
<g fill="none" stroke="#000080" stroke-width=".17">
<path d="M43.7 109.5h35.3"/>
<circle cx="21.5" cy="102.9" r=".37"/>
</g>
<circle cx="43.7" cy="109.5" r=".37" fill="#000080"/>
<g fill="none" stroke="#000080" stroke-width=".17">
<path d="M15 102.9h6.5v3.1"/>
<circle cx="43.7" cy="109.5" r=".37"/>
</g>
<circle cx="15" cy="102.9" r=".37" fill="#000080"/>
<circle cx="15" cy="102.9" r=".37" fill="none" stroke="#000080" stroke-width=".17"/>
<circle cx="21.5" cy="102.9" r=".37" fill="#000080"/>
<g fill="none" stroke="#000080" stroke-width=".17">
<path d="M24.3 135.6v-12h6.4v-14.1h13v26.1"/>
<circle cx="21.5" cy="102.9" r=".37"/>
</g>
<circle cx="43.7" cy="109.5" r=".37" fill="#000080"/>
<g fill="none" stroke="#000080" stroke-width=".17">
<path d="M79 107.3h-26.9v1.6a.56 .56 0 0 1 .5 .6 .56 .56 0 0 1-.5 .5v31.2M96.5 111.7h1.9v.7"/>
<circle cx="43.7" cy="109.5" r=".37"/>
</g>
<circle cx="52.1" cy="141.2" r=".37" fill="#000080"/>
<circle cx="52.1" cy="141.2" r=".37" fill="none" stroke="#000080" stroke-width=".17"/>
<text font-size="8" fill="#d50000" x="105.7" y="16">WIRELESS SECURITY</text>
<g font-size="4">
<text x="36.3" y="27.2">TEMP SENSOR AND FILTER</text>
<text x="127.2" y="27.2">LED DRİVER</text>
<text x="185.6" y="27.2">CONNECTOR</text>
<text x="61.3" y="84.7">PIR DETECTOR</text>
</g>
<g font-size="2" fill="#d50000">
<text x="212.5" y="191.9">U.SELİM ŞAHİN</text>
<text x="215.2" y="188.2">Wireless Security.SchDoc</text>
<text x="237.5" y="191.9">None</text>
<text x="223.6" y="194.9">Doc Num</text>
</g>
<g font-size="1.7">
<text x="22.1" y="4.5">1</text>
<text x="57.9" y="4.5">2</text>
<text x="93.9" y="4.5">3</text>
<text x="129.8" y="4.5">4</text>
<text x="165.7" y="4.5">5</text>
<text x="201.6" y="4.5">6</text>
<text x="237.5" y="4.5">7</text>
<text x="273.5" y="4.5">8</text>
<text x="6.1" y="28.4">A</text>
<text x="289.7" y="28.4">A</text>
<text x="200" y="41.6">2</text>
<text x="200.2" y="38.9">1</text>
<text x="203.5" y="39.8">1</text>
<text x="42.4" y="46.4" transform="rotate(-90 42.4 46.4)">5</text>
<text x="200" y="47.2">4</text>
<text x="200.1" y="44.4">3</text>
<text x="203.5" y="42.5">2</text>
<text x="203.5" y="45.3">3</text>
<text x="38.7" y="48.1">4</text>
<text x="38.8" y="51.8">3</text>
<text x="48" y="50">1</text>
<text x="200" y="52.7">6</text>
<text x="200.1" y="50">5</text>
<text x="203.5" y="48.1">4</text>
<text x="203.5" y="50.9">5</text>
<text x="203.5" y="53.7">6</text>
<text x="42.4" y="55" transform="rotate(-90 42.4 55)">2</text>
<text x="151.6" y="62">B</text>
<text x="152.6" y="60.5">C</text>
<text x="152.6" y="63.5">E</text>
<text x="6.1" y="79.9">B</text>
<text x="289.8" y="79.9">B</text>
<text x="6.1" y="131.3">C</text>
<text x="289.8" y="131.3">C</text>
<text x="37.5" y="136.2">D</text>
<text x="41.5" y="135.3">1</text>
<text x="32.3" y="138">3</text>
<text x="35.7" y="139">GND</text>
<text x="37.9" y="141.8">S</text>
<text x="41.5" y="140.8">2</text>
<text x="6.1" y="182.8">D</text>
<text x="204.1" y="184.4">Title:</text>
<text x="270" y="184.4">Cannot open file logo.png.</text>
<text x="289.8" y="182.8">D</text>
<text x="204.1" y="191.8">Drawn By:</text>
<text x="204.1" y="188.1">Page Contents:</text>
<text x="228.2" y="191.8">Checked By:</text>
<text x="270" y="186.3">File does not exist.</text>
<text x="204.1" y="194.8">Size: A4</text>
<text x="204.1" y="197">Date: 8.12.2023</text>
<text x="217.1" y="194.8">Number:</text>
<text x="217.1" y="197">Time:</text>
<text x="223.6" y="197">14:44:55</text>
<text x="233.8" y="194.8">Revision:</text>
<text x="233.8" y="197">Sheet</text>
<text x="241.2" y="197">of</text>
<text x="204.1" y="203.7">File: C:\Users\MTRPL-\Desktop\UDEMY\Wireless Security.SchDoc</text>
<text x="204.1" y="199.2">License:</text>
<text x="204.1" y="201.5">Email: #NAME?</text>
<text x="238.6" y="201.5">Website:</text>
<text x="22.1" y="206.7">1</text>
<text x="57.9" y="206.7">2</text>
<text x="93.9" y="206.7">3</text>
<text x="129.8" y="206.7">4</text>
<text x="165.7" y="206.7">5</text>
<text x="201.6" y="206.7">6</text>
<text x="237.5" y="206.7">7</text>
<text x="273.5" y="206.7">8</text>
</g>
<g font-size="1.7" fill="#800000">
<text x="21.9" y="34.2">+3.3_S</text>
<text x="40.4" y="34.2">+3.3_S</text>
<text x="134.1" y="33.3">+3.3_S</text>
<text x="192.5" y="33.3">+3.3_S</text>
<text x="60.9" y="36.1">+3.3_S</text>
<text x="86.8" y="36.1">GND_S</text>
<text x="175.4" y="44.4">LED_S</text>
<text x="175.4" y="47.2">TEMP_ADC</text>
<text x="187.3" y="42.5">GND_S</text>
<text x="101.2" y="50">TEMP_ADC</text>
<text x="175" y="50.9">PIRDETECT</text>
<text x="173.9" y="56.5">+3.3_S</text>
<text x="119.8" y="61.1">LED_S</text>
<text x="21.6" y="74.1">GND_S</text>
<text x="40.1" y="74.1">GND_S</text>
<text x="70.7" y="74.1">GND_S</text>
<text x="96.7" y="74.1">GND_S</text>
<text x="150.5" y="75.9">GND_S</text>
<text x="179.2" y="75.9">GND_S</text>
<text x="133.1" y="92.6">+3.3_S</text>
<text x="99" y="122" transform="rotate(-90 99 122)">PIRDETECT</text>
<text x="132.8" y="164.9">GND_S</text>
<text x="12.3" y="169.6">GND_S</text>
</g>
<g font-size="1.7" fill="#000080">
<text x="76" y="33.1">C40</text>
<text x="141.8" y="34">R37</text>
<text x="76" y="39">100nF</text>
<text x="141.8" y="40">100R</text>
<text x="141.8" y="38.1">RC0603JR-07100RL</text>
<text x="202.3" y="37">J8</text>
<text x="26.3" y="43.3">RT1</text>
<text x="50.6" y="47.9">U8</text>
<text x="84.3" y="45.2">R30</text>
<text x="156.1" y="42.4">D7</text>
<text x="60.2" y="48.9">R28</text>
<text x="60.4" y="52.7">1kR</text>
<text x="84.3" y="53.5">R31</text>
<text x="84.5" y="49.1">220kR</text>
<text x="25.4" y="59.1">R25</text>
<text x="75.2" y="57.4">C39</text>
<text x="84.5" y="58.3">220kR</text>
<text x="101.2" y="59.2">1uF</text>
<text x="101.4" y="57.2">C41</text>
<text x="129.8" y="60">R35</text>
<text x="153.7" y="58.1">Q5</text>
<text x="25.4" y="60.9">10kR</text>
<text x="75.2" y="60.2">4.7uF</text>
<text x="129.8" y="65.9">1kR</text>
<text x="176.3" y="63.9">C45</text>
<text x="181.9" y="63.9">C46</text>
<text x="188.3" y="63.9">C47</text>
<text x="176.3" y="66.7">4.7uF</text>
<text x="181.9" y="66.7">4.7uF</text>
<text x="187.4" y="66.7">1uF</text>
<text x="63.8" y="95.8">10nF</text>
<text x="64.5" y="90">C38</text>
<text x="16.8" y="100">33uF</text>
<text x="20.2" y="98">C34</text>
<text x="35.9" y="98.9">R26</text>
<text x="63.4" y="97.1">R29</text>
<text x="63.5" y="101">560kR</text>
<text x="82.6" y="97.5">U9</text>
<text x="35.9" y="103.4">10kR</text>
<text x="136.4" y="107.4">220kR</text>
<text x="136.6" y="105.4">R36</text>
<text x="142.9" y="106.5">C43</text>
<text x="150.3" y="105.6">C44</text>
<text x="16.1" y="111.9">560kR</text>
<text x="16.1" y="110.1">R23</text>
<text x="23.5" y="112.8">C35</text>
<text x="82.6" y="113.9">NCS36000DRG</text>
<text x="120.7" y="112.1">1kR</text>
<text x="120.9" y="110.1">R34</text>
<text x="142.9" y="109.3">100nF</text>
<text x="150.2" y="108.6">1uF</text>
<text x="23.5" y="114.7">10nF</text>
<text x="102.3" y="125.8">R32</text>
<text x="106.9" y="125.8">R33</text>
<text x="122.7" y="124.9">D6</text>
<text x="135.5" y="123.2">100nF</text>
<text x="136.4" y="120.4">C42</text>
<text x="17" y="128.6">33uF</text>
<text x="17" y="126.7">C33</text>
<text x="102.3" y="127.7">0R</text>
<text x="106.9" y="127.7">0R</text>
<text x="34.5" y="134.3">S1</text>
<text x="16.1" y="143.4">10kR</text>
<text x="16.8" y="141.8">R24</text>
<text x="26.1" y="143.6">100nF</text>
<text x="26.3" y="142.5">C36</text>
<text x="34.5" y="143.6">LHI 878</text>
<text x="43.7" y="149.2">R27</text>
<text x="52.1" y="149.2">100nF</text>
<text x="53" y="146.4">C37</text>
<text x="41.9" y="152.9">43kR</text>
</g>
<text font-size="1.7" fill="#d50000" x="239" y="197">5</text>
<g font-size="1.4">
<text x="80.6" y="100.5">2</text>
<text x="80.7" y="98.3">1</text>
<text x="94.2" y="100.5">13</text>
<text x="94.2" y="98.3">14</text>
<text x="80.6" y="104.8">4</text>
<text x="80.6" y="102.6">3</text>
<text x="80.6" y="107">5</text>
<text x="94.2" y="107">10</text>
<text x="94.2" y="104.8">11</text>
<text x="94.2" y="102.6">12</text>
<text x="80.6" y="109.2">6</text>
<text x="80.6" y="111.4">7</text>
<text x="94.2" y="111.4">8</text>
<text x="94.2" y="109.2">9</text>
</g>
<g font-size="1">
<text x="83" y="98.9">OP2_O</text>
<text x="83" y="101.1">OP2_N</text>
<text x="90.3" y="98.9">VDD</text>
<text x="90.5" y="101.1">OSC</text>
<text x="83" y="103.3">OP1_O</text>
<text x="83" y="105.5">OP1_N</text>
<text x="83" y="107.7">OP1_P</text>
<text x="88.1" y="107.7">xLED_EN</text>
<text x="89.5" y="103.3">MODE</text>
<text x="91" y="105.5">NC</text>
<text x="83" y="109.9">VREF</text>
<text x="83" y="112">VSS</text>
<text x="90.3" y="112">OUT</text>
<text x="90.5" y="109.9">LED</text>
</g>
</svg>
